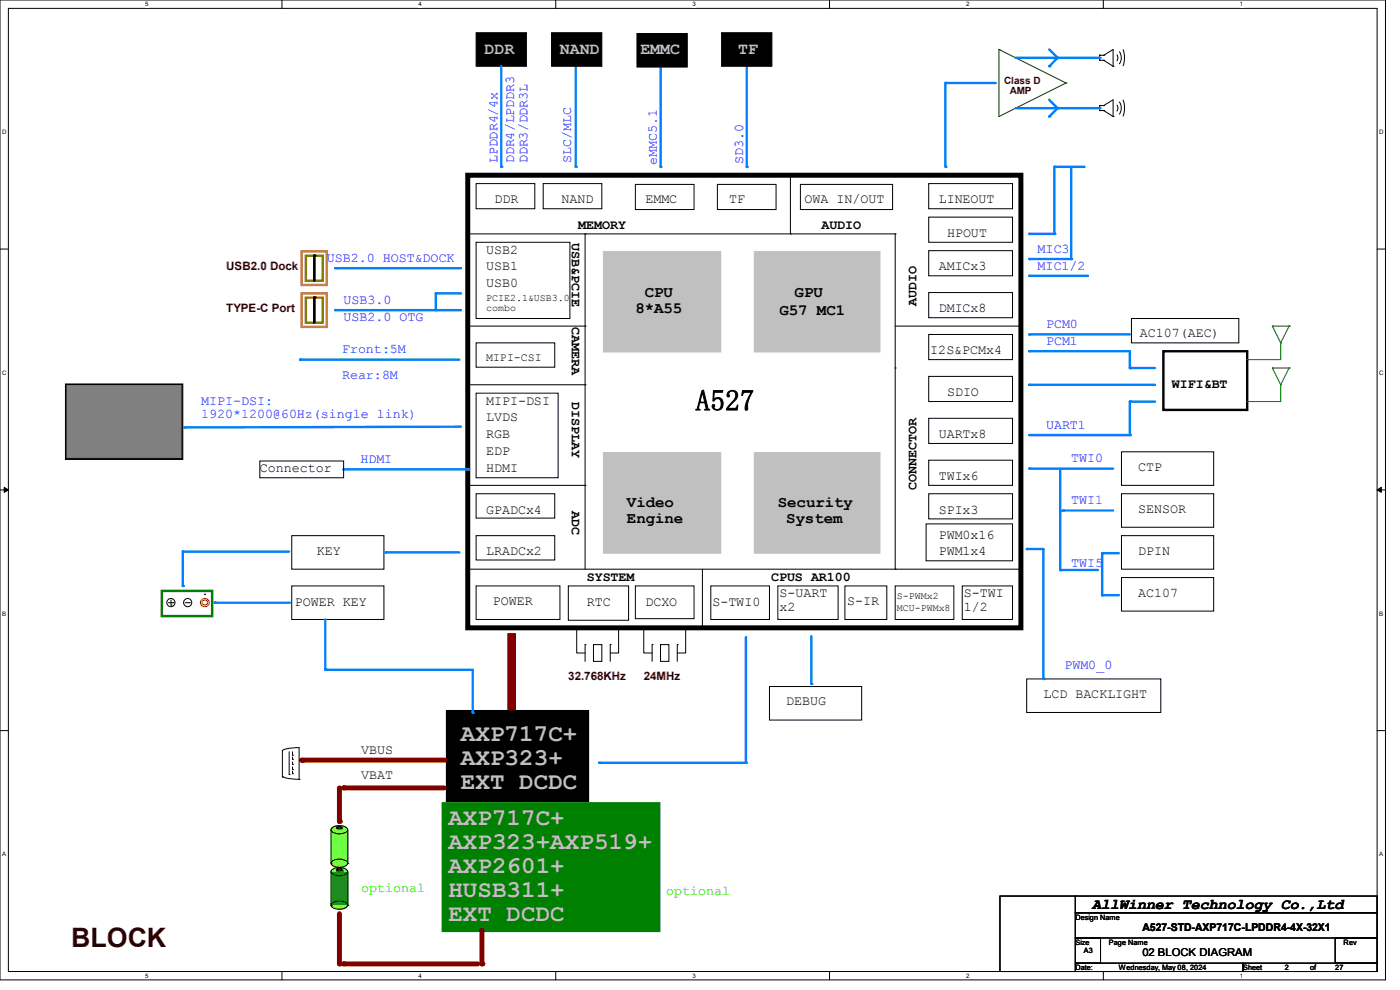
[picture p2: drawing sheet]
<svg xmlns="http://www.w3.org/2000/svg" width="297mm" height="210mm" viewBox="0 0 297 210" stroke-linecap="round" stroke-linejoin="round" font-family="sans-serif">
<path d="M0 0h293.9v207.9h-293.9zM1.8 1.8h290.3v204.3h-290.3z" fill="none" stroke="#000" stroke-width=".21"/>
<g fill="#fff">
<path d="M30.8 .2h.7v1.4h-.7z"/>
<path d="M30.8 206.2h.7v1.4h-.7z"/>
</g>
<path d="M59.8 0v1.8M59.8 206.1v1.8" fill="none" stroke="#000" stroke-width=".21"/>
<g fill="#fff">
<path d="M88.8 .2h.7v1.4h-.7z"/>
<path d="M88.8 206.2h.7v1.4h-.7z"/>
</g>
<path d="M117.9 0v1.8M117.9 206.1v1.8" fill="none" stroke="#000" stroke-width=".21"/>
<g fill="#fff">
<path d="M146.9 .2h.7v1.4h-.7z"/>
<path d="M146.9 206.2h.7v1.4h-.7z"/>
</g>
<path d="M176 0v1.8M176 206.1v1.8" fill="none" stroke="#000" stroke-width=".21"/>
<g fill="#fff">
<path d="M205 .2h.7v1.4h-.7z"/>
<path d="M205 206.2h.7v1.4h-.7z"/>
</g>
<path d="M234.1 0v1.8M234.1 206.1v1.8" fill="none" stroke="#000" stroke-width=".21"/>
<g fill="#fff">
<path d="M263.1 .2h.6v1.4h-.6z"/>
<path d="M263.1 206.2h.6v1.4h-.6z"/>
<path d="M.5 27.3h.9v1.4h-.9z"/>
<path d="M292.6 27.3h.9v1.4h-.9z"/>
<path d="M.5 78.4h.9v1.4h-.9z"/>
<path d="M292.6 78.4h.9v1.4h-.9z"/>
</g>
<path d="M0 52.8h1.8M292.1 52.8h1.8" fill="none" stroke="#000" stroke-width=".21"/>
<g fill="#fff">
<path d="M.5 129.5h.8v1.4h-.8z"/>
<path d="M292.6 129.5h.8v1.4h-.8z"/>
</g>
<path d="M0 103.9h1.8M292.1 103.9h1.8" fill="none" stroke="#000" stroke-width=".21"/>
<path d="M.9 103.4l.9 .5-.9 .5zM292.1 103.9l.9-.5v1z" fill="#000" stroke="#000" stroke-width=".21"/>
<g fill="#fff">
<path d="M.5 180.5h.8v1.4h-.8z"/>
<path d="M292.6 180.5h.8v1.4h-.8z"/>
</g>
<g fill="none" stroke="#000" stroke-width=".21">
<path d="M101 38.9h12.5v5.4h-12.5zM115.2 38.9h12.5v5.4h-12.5zM134.8 39.1h12.4v5.3h-12.4zM152.2 39.1h12.4v5.3h-12.4zM197 38.9h17.8v5.4h-17.8zM197 46.1h17.8v5.3h-17.8zM197 53.2h17.8v5.3h-17.8zM197 79.8h17.8v5.4h-17.8zM197 62.1h17.8v5.3h-17.8zM197 71h17.8v5.3h-17.8zM197 97.6h17.8v5.4h-17.8zM197 88.7h17.8v5.4h-17.8z"/>
<path d="M196.5 111.1h18.3v7.9h-18.3zM197 104.7h17.8v5.4h-17.8zM237.9 104.7h19.6v7.1h-19.6zM101 124.3h17.8v7.1h-17.8zM120.6 124.3h12.7v7.3h-12.7zM134.8 124.3h12.4v6.9h-12.4zM165 124.3h12.8v7.1h-12.8zM179.2 124.3h8.9v7.1h-8.9zM189.9 124.3h12.5v7.1h-12.5zM0 155h1.8M292.1 155h1.8"/>
</g>
<g fill="#c0c0c0" stroke="#c0c0c0" stroke-width=".21">
<path d="M128 53.3h24.9v21.4h-24.9z" fill-rule="evenodd"/>
<path d="M160 53.3h26.7v21.4h-26.7z" fill-rule="evenodd"/>
<path d="M128 96h24.9v21.3h-24.9z" fill-rule="evenodd"/>
<path d="M160 96h26.7v21.3h-26.7z" fill-rule="evenodd"/>
</g>
<path d="M95.1 151.1h29.4v18.5h-29.4z" fill-rule="evenodd" fill="#000" stroke="#000" stroke-width="1.1"/>
<path d="M64 62.2h5.3v7.1h-5.3z" fill="none" stroke="#ff8000" stroke-width=".51"/>
<path d="M64.9 63.1h1.8v5.4h-1.8zM66.7 63.1h1.8v5.4h-1.8z" fill="none" stroke="#808000" stroke-width=".51"/>
<path d="M66.7 63.1v5.4" fill="none" stroke="#000" stroke-width=".51"/>
<circle cx="66.7" cy="63.1" r=".25" fill="#000"/>
<path d="M71.1 65.8h26.7" fill="none" stroke="#0080ff" stroke-width=".51"/>
<circle cx="71.1" cy="65.8" r=".25" fill="#0080ff"/>
<path d="M63.7 76.3h33.8" fill="none" stroke="#0080ff" stroke-width=".51"/>
<circle cx="63.7" cy="76.3" r=".25" fill="#0080ff"/>
<path d="M97.8 90.5l-58.7 .2" fill="none" stroke="#0080ff" stroke-width=".51"/>
<circle cx="39.1" cy="90.7" r=".25" fill="#0080ff"/>
<g fill="none" stroke="#000" stroke-width=".21">
<path d="M61.9 113.6h19.5v7.1h-19.5zM35.7 127.8h1.1M36.3 128.4h.1M36.3 127.3v1.1M36.8 127.8h.1M39.3 127.8h.9M40.2 127.8h.1M43.4 126.1h.1M61.9 124.3h19.5v7.1h-19.5z"/>
<circle cx="36.3" cy="127.8" r=".87"/>
<circle cx="39.8" cy="127.8" r=".87"/>
</g>
<path d="M34.3 125.3h10.7v5.4h-10.7z" fill="none" stroke="#008000" stroke-width=".51"/>
<g fill="none" stroke="#f00" stroke-width=".21">
<circle cx="43.5" cy="127.9" r=".92"/>
<circle cx="43.5" cy="127.8" r=".57"/>
</g>
<path d="M45.5 127.8h16" fill="none" stroke="#0080ff" stroke-width=".51"/>
<circle cx="45.5" cy="127.8" r=".25" fill="#0080ff"/>
<path d="M100.3 142.2v8.9" fill="none" stroke="#0080ff" stroke-width=".51"/>
<circle cx="100.3" cy="151.1" r=".25" fill="#0080ff"/>
<path d="M38.8 117.2v7.1" fill="none" stroke="#0080ff" stroke-width=".51"/>
<circle cx="38.8" cy="124.3" r=".25" fill="#0080ff"/>
<path d="M38.8 117h22.5" fill="none" stroke="#0080ff" stroke-width=".51"/>
<circle cx="38.8" cy="117" r=".25" fill="#0080ff"/>
<path d="M81.8 117.2h15.7" fill="none" stroke="#0080ff" stroke-width=".51"/>
<circle cx="81.8" cy="117.2" r=".25" fill="#0080ff"/>
<path d="M69.2 142.1h31.1" fill="none" stroke="#0080ff" stroke-width=".51"/>
<circle cx="69.2" cy="142.1" r=".25" fill="#0080ff"/>
<path d="M69 131.4v10.7" fill="none" stroke="#0080ff" stroke-width=".51"/>
<circle cx="69" cy="142.1" r=".25" fill="#0080ff"/>
<path d="M72.9 167.1h21.3" fill="none" stroke="#800000" stroke-width="1.1"/>
<circle cx="72.9" cy="167.1" r=".53" fill="#800000"/>
<path d="M72.9 204.5h28.4" fill="none" stroke="#800000" stroke-width="1.1"/>
<circle cx="72.9" cy="204.5" r=".53" fill="#800000"/>
<path d="M107.7 134.4h1.6v16.2h-1.6z" fill-rule="evenodd" fill="#800000" stroke="#800000" stroke-width=".21"/>
<path d="M64 161.2h30.4" fill="none" stroke="#800000" stroke-width="1.1"/>
<circle cx="64" cy="161.2" r=".53" fill="#800000"/>
<g fill="none" stroke="#000" stroke-width=".21">
<path d="M167.7 37.2v12.4M99.2 49.6h90.7M124.1 49.6h.1M124.1 49.6v71.1M167.7 49.6h.1M189.9 49.6h.1M189.9 49.6v71.1M189.9 78.1h.1M189.9 69.2h26.7M216.6 69.2h.1M99.2 120.7h.1M99.2 120.7h117.4"/>
<path d="M122.3 133.2v5.3h1.8M124.1 136.7h.1M124.1 136.7v3.6M125.9 136.7h1.8v3.6h-1.8zM129.5 136.7h.1M129.5 136.7v3.6M131.2 133.2v5.3h-1.7M136.6 133.2v5.3h1.7M138.3 136.7h.1M138.3 136.7v3.6M140.1 136.7h1.8v3.6h-1.8zM143.7 136.7h.1"/>
<path d="M143.7 136.7v3.6M145.5 133.2v5.3h-1.8M149 133.2h.1M149 120.7v12.5M189.9 120.7h.1M59.9 159.3v5.5M59.9 159.3a5.4 5.4 0 0 1 3.6-.7v6.8M61.3 159.5v4.8M62.1 159.5v.7M163.2 145.6h19.6v7.1h-19.6zM59.9 164.8h.1M59.9 164.6a5.8 5.8 0 0 0 3.6 .7"/>
<path d="M61.3 164.3h.1M62.1 160.2h.1M62.1 161.1h.1M62.1 162.1h.1M62.1 163.2h.1M62.1 164.1h.1M62.1 160.6v.5M62.1 161.6v.5M62.1 162.7v.5M62.1 163.6v.5M63.5 165.4h.1"/>
</g>
<path d="M172.1 135v10.1" fill="none" stroke="#0080ff" stroke-width=".51"/>
<circle cx="172.1" cy="145.1" r=".25" fill="#0080ff"/>
<g fill="#80ff00" stroke="#80ff00" stroke-width=".21">
<path d="M70.3 175.7a2.64 2.64 0 0 1 3.4 0v.3a1.92 1.92 0 0 1-2.3 .8 .98 .98 0 0 1-1.1-1.1z" fill-rule="evenodd"/>
<path d="M70.3 182.8a2.64 2.64 0 0 1 3.4 0v.3a1.92 1.92 0 0 1-2.3 .8 .98 .98 0 0 1-1.1-1.1z" fill-rule="evenodd"/>
<path d="M70.2 176h3.6v7.1h-3.6z" fill-rule="evenodd"/>
</g>
<path d="M70.2 176v7.1M70.3 175.7a2.64 2.64 0 0 1 3.4 0v.3a1.92 1.92 0 0 1-2.3 .8 .98 .98 0 0 1-1.1-1.1zM71.5 175.9h.1M71.5 175.5v.4M71.5 175.4l.5-.1 .5 .2-.5 .1h-.5zM71.5 175.8h.9a.58 .58 0 0 1-.9 0zM72.6 175.9h.1M72.6 175.5v.4M73.8 176v7.1M70.2 183.1h.1M70.3 182.8a2.64 2.64 0 0 1 3.4 0v.3a1.92 1.92 0 0 1-2.3 .8 .98 .98 0 0 1-1.1-1.1zM73.8 183.1h.1" fill="none" stroke="#000" stroke-width=".21"/>
<path d="M72 167.1v7.1" fill="none" stroke="#800000" stroke-width="1.1"/>
<circle cx="72" cy="174.2" r=".53" fill="#800000"/>
<path d="M13.9 81.4h24.9v16.1h-24.9z" fill-rule="evenodd" fill="#000" stroke="#000" stroke-width=".21"/>
<path d="M14.2 81.8h24.2v15.3h-24.2z" fill-rule="evenodd" fill="#808080" stroke="#808080" stroke-width=".21"/>
<path d="M222.6 10.5l1.8 1.8" fill="none" stroke="#0080ff" stroke-width=".51"/>
<circle cx="224.4" cy="12.3" r=".25" fill="#0080ff"/>
<path d="M224.4 12.3l-1.8 1.8" fill="none" stroke="#0080ff" stroke-width=".51"/>
<circle cx="222.6" cy="14.1" r=".25" fill="#0080ff"/>
<path d="M222.6 21.2l1.8 1.7" fill="none" stroke="#0080ff" stroke-width=".51"/>
<circle cx="224.4" cy="22.9" r=".25" fill="#0080ff"/>
<path d="M224.4 22.9l-1.8 1.8" fill="none" stroke="#0080ff" stroke-width=".51"/>
<circle cx="222.6" cy="24.7" r=".25" fill="#0080ff"/>
<g fill="none" stroke="#000" stroke-width=".21">
<path d="M233.3 11.7h.1M233.3 12.8h.1M233.3 11.7h.8M233.3 11.7v1.1M233.3 12.8h.8M234.1 11.7h.1M234.1 12.8h.1M234.1 11.7l2-1.2v3.6M234.1 12.8l2 1.3M236.1 14.1h.1M237 11.6l.2 .7-.2 .6M237.5 11a2.26 2.26 0 0 1 0 2.5"/>
<path d="M238.2 10.6a4.8 4.8 0 0 1 0 3.3M233.3 22.4h.1M233.3 23.5h.1M233.3 22.4v1.1M233.3 22.4h.8M233.3 23.5h.8M234.1 22.4h.1M234.1 23.5h.1M234.1 22.4l2-1.2v3.5M234.1 23.5l2 1.2M236.1 24.7h.1M237 22.3l.2 .6-.2 .7"/>
<path d="M237.5 21.6a2.26 2.26 0 0 1 0 2.6M238.2 21.2a4.8 4.8 0 0 1 0 3.4"/>
</g>
<path d="M211.9 10.5h.1M211.9 10.5l14.2 7.1M211.9 10.5v14.2l14.2-7.1M226.1 17.6h.1" fill="none" stroke="#004000" stroke-width=".21"/>
<path d="M215.5 12.3h17.8" fill="none" stroke="#0080ff" stroke-width=".51"/>
<circle cx="233.3" cy="12.3" r=".25" fill="#0080ff"/>
<path d="M215.5 22.9h17.8" fill="none" stroke="#0080ff" stroke-width=".51"/>
<circle cx="233.3" cy="22.9" r=".25" fill="#0080ff"/>
<path d="M101 6.9h10.7v7.2h-10.7z" fill-rule="evenodd" fill="#000" stroke="#000" stroke-width=".21"/>
<path d="M218.4 99.4h17.7" fill="none" stroke="#0080ff" stroke-width=".51"/>
<circle cx="218.4" cy="99.4" r=".25" fill="#0080ff"/>
<path d="M218.4 81.6h26.6" fill="none" stroke="#0080ff" stroke-width=".51"/>
<circle cx="218.4" cy="81.6" r=".25" fill="#0080ff"/>
<path d="M246.8 74.5h17.8v12.5h-17.8z" fill="none" stroke="#000" stroke-width=".51"/>
<path d="M99.2 37.2h117.4v96h-117.4z" fill="none" stroke="#000" stroke-width="1.1"/>
<path d="M106.3 14.1v21.3" fill="none" stroke="#0080ff" stroke-width=".51"/>
<circle cx="106.3" cy="35.4" r=".25" fill="#0080ff"/>
<path d="M122.1 14.1v21.3" fill="none" stroke="#0080ff" stroke-width=".51"/>
<circle cx="122.1" cy="35.4" r=".25" fill="#0080ff"/>
<path d="M117 6.9h10.7v7.2h-10.7z" fill-rule="evenodd" fill="#000" stroke="#000" stroke-width=".21"/>
<path d="M140.1 14.1v21.3" fill="none" stroke="#0080ff" stroke-width=".51"/>
<circle cx="140.1" cy="35.4" r=".25" fill="#0080ff"/>
<path d="M135.1 7.1h10.7v7.1h-10.7z" fill-rule="evenodd" fill="#000" stroke="#000" stroke-width=".21"/>
<path d="M158.4 14.1v21.3" fill="none" stroke="#0080ff" stroke-width=".51"/>
<circle cx="158.4" cy="35.4" r=".25" fill="#0080ff"/>
<path d="M153.1 6.9h10.6v7.2h-10.6z" fill-rule="evenodd" fill="#000" stroke="#000" stroke-width=".21"/>
<path d="M200.6 17.6v17.8" fill="none" stroke="#0080ff" stroke-width=".51"/>
<circle cx="200.6" cy="35.4" r=".25" fill="#0080ff"/>
<path d="M200.6 17.6h10.6" fill="none" stroke="#0080ff" stroke-width=".51"/>
<circle cx="200.6" cy="17.6" r=".25" fill="#0080ff"/>
<path d="M218.4 49.6h5.3" fill="none" stroke="#0080ff" stroke-width=".51"/>
<circle cx="218.4" cy="49.6" r=".25" fill="#0080ff"/>
<path d="M223.7 35.4v14.2" fill="none" stroke="#0080ff" stroke-width=".51"/>
<circle cx="223.7" cy="49.6" r=".25" fill="#0080ff"/>
<path d="M223.7 35.4h6.4" fill="none" stroke="#0080ff" stroke-width=".51"/>
<circle cx="223.7" cy="35.4" r=".25" fill="#0080ff"/>
<path d="M218.4 58.5h12.4" fill="none" stroke="#0080ff" stroke-width=".51"/>
<circle cx="218.4" cy="58.5" r=".25" fill="#0080ff"/>
<path d="M218.4 74.5h21.3" fill="none" stroke="#0080ff" stroke-width=".51"/>
<circle cx="218.4" cy="74.5" r=".25" fill="#0080ff"/>
<path d="M239.7 74.5v3.6" fill="none" stroke="#0080ff" stroke-width=".51"/>
<circle cx="239.7" cy="78.1" r=".25" fill="#0080ff"/>
<path d="M239.7 78.1h5.3" fill="none" stroke="#0080ff" stroke-width=".51"/>
<circle cx="239.7" cy="78.1" r=".25" fill="#0080ff"/>
<path d="M239.7 85.2h5.3" fill="none" stroke="#0080ff" stroke-width=".51"/>
<circle cx="239.7" cy="85.2" r=".25" fill="#0080ff"/>
<path d="M239.7 85.2v7.1" fill="none" stroke="#0080ff" stroke-width=".51"/>
<circle cx="239.7" cy="92.3" r=".25" fill="#0080ff"/>
<path d="M218.4 92.3h21.3" fill="none" stroke="#0080ff" stroke-width=".51"/>
<circle cx="218.4" cy="92.3" r=".25" fill="#0080ff"/>
<path d="M237.9 95.8h19.6v7.2h-19.6z" fill="none" stroke="#000" stroke-width=".21"/>
<path d="M224.9 99.6v8.9" fill="none" stroke="#0080ff" stroke-width=".51"/>
<circle cx="224.9" cy="108.5" r=".25" fill="#0080ff"/>
<path d="M225.5 108.3h10.6" fill="none" stroke="#0080ff" stroke-width=".51"/>
<circle cx="225.5" cy="108.3" r=".25" fill="#0080ff"/>
<g fill="none" stroke="#000" stroke-width=".21">
<path d="M169.8 39.1h19.6v5.3h-19.6zM99.2 69.2h24.9M101 72.7h16.7v5.2h-16.7zM124.1 69.2h.1M99.2 81.6h24.9M124.1 81.6h.1M99.2 103h24.9M101 104.7h16.7v5.2h-16.7zM101 113.6h16.7v5.2h-16.7zM124.1 103h.1M150.8 124.3h12.4v7.1h-12.4zM204.1 124.3h10.7v7.1h-10.7z"/>
<path d="M217.8 144h28.5v7.1h-28.5z"/>
</g>
<path d="M218.4 54.9h8.8" fill="none" stroke="#0080ff" stroke-width=".51"/>
<circle cx="218.4" cy="54.9" r=".25" fill="#0080ff"/>
<path d="M227.2 35.4v19.5" fill="none" stroke="#0080ff" stroke-width=".51"/>
<circle cx="227.2" cy="54.9" r=".25" fill="#0080ff"/>
<g fill="none" stroke="#008000" stroke-width=".21">
<path d="M264.6 76.3h.1M269.9 69.2h.1M269.9 78.1h.1M269.9 69.2l1.8 3.5M269.9 69.2h3.6M269.9 78.1l1.8 3.5M269.9 78.1h3.6M271.7 72.7h.1M271.7 72.7v3.6h-7.1M273.5 69.2h.1M273.5 78.1h.1M273.5 69.2l-1.8 3.5"/>
<path d="M273.5 78.1l-1.8 3.5M264.6 85.2h.1M271.7 81.6h.1M271.7 81.6v3.6h-7.1"/>
</g>
<path d="M101 83.4h17.4v17.9h-17.4z" fill="none" stroke="#000" stroke-width=".21"/>
<path d="M127.1 161.8h31.1" fill="none" stroke="#0080ff" stroke-width=".51"/>
<circle cx="127.1" cy="161.8" r=".25" fill="#0080ff"/>
<path d="M158.2 135.1v26.7" fill="none" stroke="#0080ff" stroke-width=".51"/>
<circle cx="158.2" cy="161.8" r=".25" fill="#0080ff"/>
<path d="M92.5 62.2h5.3" fill="none" stroke="#0080ff" stroke-width=".51"/>
<circle cx="92.5" cy="62.2" r=".25" fill="#0080ff"/>
<path d="M92.5 62.2v3.6" fill="none" stroke="#0080ff" stroke-width=".51"/>
<circle cx="92.5" cy="65.8" r=".25" fill="#0080ff"/>
<path d="M64 53.3h5.3v7.2h-5.3z" fill="none" stroke="#ff8000" stroke-width=".51"/>
<path d="M64.9 54.2h1.8v5.4h-1.8zM66.7 54.2h1.8v5.4h-1.8z" fill="none" stroke="#808000" stroke-width=".51"/>
<path d="M66.7 54.2v5.4" fill="none" stroke="#000" stroke-width=".51"/>
<circle cx="66.7" cy="54.2" r=".25" fill="#000"/>
<path d="M71.1 56.9h26.7" fill="none" stroke="#0080ff" stroke-width=".51"/>
<circle cx="71.1" cy="56.9" r=".25" fill="#0080ff"/>
<path d="M101 51.4h19.9v16.2h-19.9z" fill="none" stroke="#000" stroke-width=".21"/>
<path d="M218.4 71h21.3" fill="none" stroke="#0080ff" stroke-width=".51"/>
<circle cx="218.4" cy="71" r=".25" fill="#0080ff"/>
<path d="M240 67.6h22.8v5.1h-22.8z" fill="none" stroke="#000" stroke-width=".21"/>
<path d="M72.9 99.6h26.7" fill="none" stroke="#0080ff" stroke-width=".51"/>
<circle cx="72.9" cy="99.6" r=".25" fill="#0080ff"/>
<path d="M55.1 97.8h17.8v3.5h-17.8z" fill="none" stroke="#000" stroke-width=".21"/>
<path d="M221.4 116.5v27.5" fill="none" stroke="#0080ff" stroke-width=".51"/>
<circle cx="221.4" cy="144" r=".25" fill="#0080ff"/>
<path d="M217.8 116.5h3.6" fill="none" stroke="#0080ff" stroke-width=".51"/>
<circle cx="217.8" cy="116.5" r=".25" fill="#0080ff"/>
<path d="M237.9 113.6h19.6v7.1h-19.6zM237.9 122.5h19.6v7.1h-19.6z" fill="none" stroke="#000" stroke-width=".21"/>
<path d="M224.9 120.9h8" fill="none" stroke="#0080ff" stroke-width=".51"/>
<circle cx="224.9" cy="120.9" r=".25" fill="#0080ff"/>
<path d="M224.9 108.5v12.4" fill="none" stroke="#0080ff" stroke-width=".51"/>
<circle cx="224.9" cy="120.9" r=".25" fill="#0080ff"/>
<path d="M233.8 117.3v8.9" fill="none" stroke="#0080ff" stroke-width=".51"/>
<circle cx="233.8" cy="126.2" r=".25" fill="#0080ff"/>
<path d="M233.8 117.3h3.6" fill="none" stroke="#0080ff" stroke-width=".51"/>
<circle cx="233.8" cy="117.3" r=".25" fill="#0080ff"/>
<path d="M233.8 126.2h3.6" fill="none" stroke="#0080ff" stroke-width=".51"/>
<circle cx="233.8" cy="126.2" r=".25" fill="#0080ff"/>
<path d="M94.2 170.7h45.4v26.5h-45.4z" fill-rule="evenodd" fill="#008000" stroke="#008000" stroke-width="1.1"/>
<g fill="#80ff00" stroke="#80ff00" stroke-width=".21">
<path d="M70.3 184.6a2.64 2.64 0 0 1 3.4 0v.3a1.92 1.92 0 0 1-2.3 .8 .98 .98 0 0 1-1.1-1.1z" fill-rule="evenodd"/>
<path d="M70.3 191.7a2.64 2.64 0 0 1 3.4 0v.3a1.92 1.92 0 0 1-2.3 .8 .98 .98 0 0 1-1.1-1.1z" fill-rule="evenodd"/>
</g>
<path d="M70.2 192h.1M70.2 184.9v7.1M70.3 184.6a2.64 2.64 0 0 1 3.4 0v.3a1.92 1.92 0 0 1-2.3 .8 .98 .98 0 0 1-1.1-1.1zM70.3 191.7a2.64 2.64 0 0 1 3.4 0v.3a1.92 1.92 0 0 1-2.3 .8 .98 .98 0 0 1-1.1-1.1zM71.5 184.7h.1M71.5 184.4v.3M71.5 184.3l.5-.1 .5 .2-.5 .1-.5-.1zM71.5 184.6h.9a.58 .58 0 0 1-.9 0zM72.6 184.7h.1M72.6 184.4v.3M73.8 192h.1M73.8 184.9v7.1" fill="none" stroke="#000" stroke-width=".21"/>
<path d="M70.2 184.9h3.6v7.1h-3.6z" fill-rule="evenodd" fill="#0f0" stroke="#0f0" stroke-width=".21"/>
<path d="M72 193.8v10.7" fill="none" stroke="#800000" stroke-width="1.1"/>
<circle cx="72" cy="204.5" r=".53" fill="#800000"/>
<path d="M102.2 197.4v7.1" fill="none" stroke="#800000" stroke-width="1.1"/>
<circle cx="102.2" cy="204.5" r=".53" fill="#800000"/>
<path d="M212.1 190.1h16v16h-16zM228.1 190.1h64v3.5h-64zM228.1 193.6h64v5.4h-64zM228.1 199h5.4v5.3h-5.4zM283.3 199h8.8v5.3h-8.8zM228.1 204.3h35.6v1.8h-35.6zM263.7 204.3h28.4v1.8h-28.4z" fill="none" stroke="#000" stroke-width=".21"/>
<text font-size="6.2" x="147.6" y="87.1">A527</text>
<text font-size="5.7" fill="#400000" x="15.1" y="200.9">BLOCK</text>
<g font-size="5.1" fill="#c0c0c0">
<text x="97.8" y="157.2">AXP717C+</text>
<text x="97.8" y="162.3">AXP323+</text>
<text x="97.8" y="167.4">EXT DCDC</text>
<text x="95.1" y="175">AXP717C+</text>
<text x="95.1" y="180.1">AXP323+AXP519+</text>
<text x="95.1" y="185.2">AXP2601+</text>
<text x="95.1" y="190.3">HUSB311+</text>
<text x="95.1" y="195.5">EXT DCDC</text>
</g>
<g font-size="3.5" fill="#c0c0c0">
<text x="102.8" y="11.6">DDR</text>
<text x="118.8" y="11.6">NAND</text>
<text x="135.8" y="11.6">EMMC</text>
<text x="156.6" y="11.6">TF</text>
</g>
<g font-size="3.3">
<text x="136.8" y="63">CPU</text>
<text x="168.6" y="63">GPU</text>
<text x="134.8" y="66.4">8*A55</text>
<text x="165.4" y="66.8">G57 MC1</text>
<text x="133" y="107.5">Video</text>
<text x="165" y="107.5">Security</text>
<text x="133" y="111">Engine</text>
<text x="166.8" y="111">System</text>
</g>
<text font-size="3.2" x="231.7" y="192.7">AllWinner Technology Co.,Ltd</text>
<g font-size="2.8" fill="#00f">
<text x="105.5" y="34.7" transform="rotate(-90 105.5 34.7)">LPDDR4/4x</text>
<text x="109.1" y="34.7" transform="rotate(-90 109.1 34.7)">DDR4/LPDDR3</text>
<text x="111.9" y="34.7" transform="rotate(-90 111.9 34.7)">DDR3/DDR3L</text>
<text x="121.2" y="34.5" transform="rotate(-90 121.2 34.5)">SLC/MLC</text>
<text x="139.3" y="35" transform="rotate(-90 139.3 35)">eMMC5.1</text>
<text x="157.6" y="34.8" transform="rotate(-90 157.6 34.8)">SD3.0</text>
<text x="220.1" y="53.6">MIC3</text>
<text x="69.3" y="55.6">USB2.0 HOST&amp;DOCK</text>
<text x="220.1" y="57.2">MIC1/2</text>
<text x="72.9" y="64.5">USB3.0</text>
<text x="72.9" y="68">USB2.0 OTG</text>
<text x="221.9" y="69.6">PCM0</text>
<text x="72.6" y="75">Front:5M</text>
<text x="221.9" y="73.2">PCM1</text>
<text x="72.6" y="80.3">Rear:8M</text>
<text x="42.7" y="85.8">MIPI-DSI:</text>
<text x="42.7" y="88.6">1920*1200@60Hz(single link)</text>
<text x="221.9" y="91">UART1</text>
<text x="76.5" y="98.3">HDMI</text>
<text x="227.2" y="98.1">TWI0</text>
<text x="227.2" y="107">TWI1</text>
<text x="227.2" y="120.3">TWI5</text>
<text x="225.8" y="141.8">PWM0_0</text>
</g>
<g font-size="2.8">
<text x="104.9" y="43.1">DDR</text>
<text x="119.1" y="43.1">NAND</text>
<text x="136.9" y="43.1">EMMC</text>
<text x="154.7" y="43.1">TF</text>
<text x="170.7" y="43.1">OWA IN/OUT</text>
<text x="199.1" y="43.1">LINEOUT</text>
<text x="103.1" y="53.8">USB2</text>
<text x="121.3" y="51.6" transform="rotate(90 121.3 51.6)">USB&amp;PCIE</text>
<text x="122.7" y="48.6">MEMORY</text>
<text x="174.2" y="48.6">AUDIO</text>
<text x="200.9" y="50.2">HPOUT</text>
<text x="103.1" y="57.4">USB1</text>
<text x="199.1" y="57.4">AMICx3</text>
<text x="103.1" y="60.9">USB0</text>
<text x="194.4" y="64.9" transform="rotate(-90 194.4 64.9)">AUDIO</text>
<text x="121.3" y="69.3" transform="rotate(90 121.3 69.3)">CAMERA</text>
<text x="199.1" y="66.3">DMICx8</text>
<text x="241.8" y="71.6">AC107(AEC)</text>
<text x="197.4" y="75.1">I2S&amp;PCMx4</text>
<text x="248.6" y="82.2">WIFI&amp;BT</text>
<text x="103.1" y="89.4">LVDS</text>
<text x="103.1" y="85.8">MIPI-DSI</text>
<text x="121.3" y="85.3" transform="rotate(90 121.3 85.3)">DISPLAY</text>
<text x="200.9" y="84">SDIO</text>
<text x="103.1" y="92.9">RGB</text>
<text x="199.1" y="92.9">UARTx8</text>
<text x="55.1" y="100">Connector</text>
<text x="103.1" y="96.5">EDP</text>
<text x="103.1" y="100">HDMI</text>
<text x="199.1" y="101.8">TWIx6</text>
<text x="241.5" y="99.9">CTP</text>
<text x="194.4" y="104" transform="rotate(-90 194.4 104)">CONNECTOR</text>
<text x="103.1" y="108.9">GPADCx4</text>
<text x="121.3" y="108.5" transform="rotate(90 121.3 108.5)">ADC</text>
<text x="199.1" y="108.9">SPIx3</text>
<text x="241.5" y="108.8">SENSOR</text>
<text x="67.2" y="117.6">KEY</text>
<text x="103.1" y="117.8">LRADCx2</text>
<text x="199.1" y="117.8">PWM1x4</text>
<text x="199.1" y="114.3">PWM0x16</text>
<text x="241.5" y="117.6">DPIN</text>
<text x="124.5" y="123.3">SYSTEM</text>
<text x="163.6" y="123.3">CPUS AR100</text>
<text x="62.6" y="128.7">POWER KEY</text>
<text x="104.6" y="128.3">POWER</text>
<text x="124.5" y="128.5">RTC</text>
<text x="136.9" y="128.5">DCXO</text>
<text x="151.1" y="128.5">S-TWI0</text>
<text x="165.3" y="126.7">S-UART</text>
<text x="165.3" y="129.5">x2</text>
<text x="179.7" y="128.3">S-IR</text>
<text x="204.5" y="126.7">S-TWI</text>
<text x="204.5" y="129.5">1/2</text>
<text x="241.5" y="126.5">AC107</text>
<text x="166.8" y="149.6">DEBUG</text>
<text x="221.4" y="148">LCD BACKLIGHT</text>
<text x="76.6" y="159.9">VBUS</text>
<text x="76.6" y="165.3">VBAT</text>
</g>
<g font-size="2.8" fill="#0f0">
<text x="76.6" y="189.3">optional</text>
<text x="141.3" y="189.8">optional</text>
</g>
<g font-size="2.5" fill="#400000">
<text x="48" y="57.4">USB2.0 Dock</text>
<text x="48" y="66.3">TYPE-C Port</text>
<text x="120.6" y="144.3">32.768KHz</text>
<text x="136.6" y="144.3">24MHz</text>
</g>
<text font-size="2.5" x="103.1" y="76.6">MIPI-CSI</text>
<g font-size="2.3">
<text x="242.3" y="197.5">A527-STD-AXP717C-LPDDR4-4X-32X1</text>
<text x="242.3" y="202.8">02 BLOCK DIAGRAM</text>
</g>
<g font-size="2.1" fill="#400000">
<text x="213" y="17.8">Class D</text>
<text x="214.2" y="20">AMP</text>
</g>
<g font-size="2.1">
<text x="103.1" y="63.9">PCIE2.1&amp;USB3.0</text>
<text x="103.1" y="66">combo</text>
<text x="190.2" y="127">S-PWMx2</text>
<text x="190.2" y="129.7">MCU-PWMx8</text>
</g>
<g font-size="1.6">
<text x="228.1" y="195.1">Design Name</text>
<text x="228.1" y="200.4">Size</text>
<text x="229.9" y="202.2">A3</text>
<text x="235.3" y="200.4">Page Name</text>
<text x="285" y="200.4">Rev</text>
<text x="228.1" y="205.7">Date:</text>
<text x="237.4" y="205.7">Wednesday, May 08, 2024</text>
<text x="263.7" y="205.7">Sheet</text>
<text x="272.6" y="205.7">2</text>
<text x="277.9" y="205.7">of</text>
<text x="283.3" y="205.7">27</text>
</g>
<g font-size="1.3">
<text x="30.8" y="1.3">5</text>
<text x="88.8" y="1.3">4</text>
<text x="146.9" y="1.3">3</text>
<text x="205" y="1.3">2</text>
<text x="263.1" y="1.3">1</text>
<text x=".5" y="28.4">D</text>
<text x="292.6" y="28.4">D</text>
<text x=".5" y="79.5">C</text>
<text x="292.6" y="79.5">C</text>
<text x=".5" y="130.6">B</text>
<text x="292.6" y="130.6">B</text>
<text x=".5" y="181.7">A</text>
<text x="292.6" y="181.7">A</text>
<text x="30.8" y="207.4">5</text>
<text x="88.8" y="207.4">4</text>
<text x="146.9" y="207.4">3</text>
<text x="205" y="207.4">2</text>
<text x="263.1" y="207.4">1</text>
</g>
</svg>
